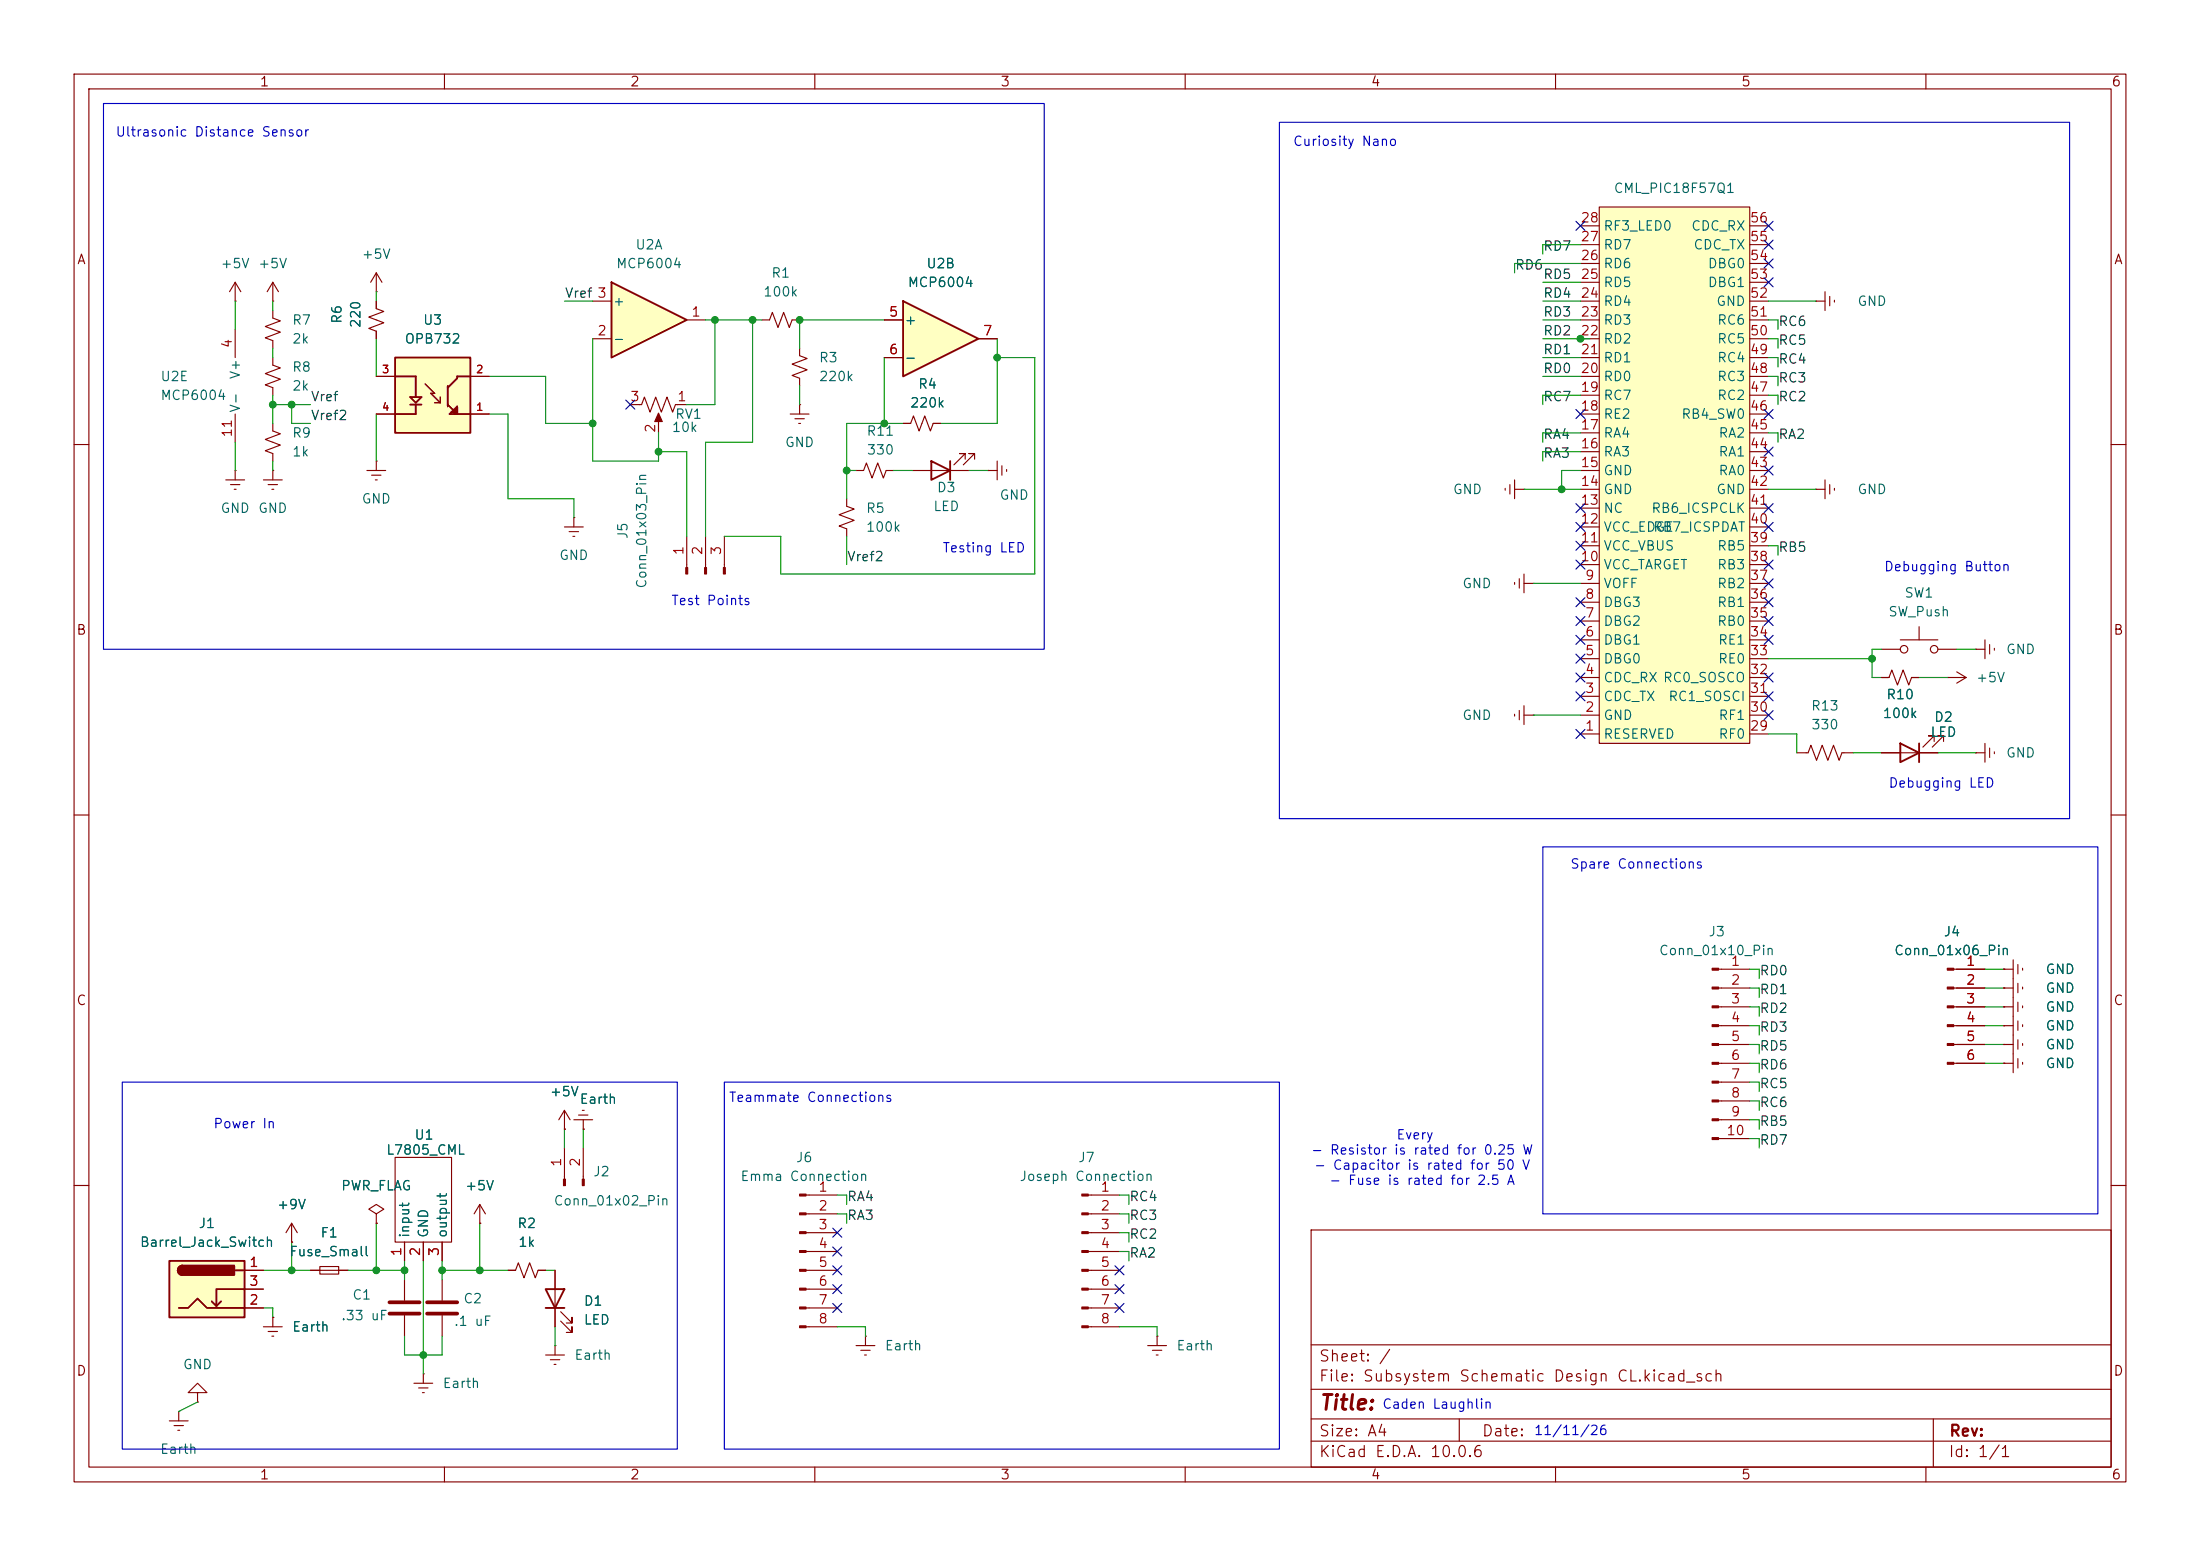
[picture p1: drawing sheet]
<svg xmlns="http://www.w3.org/2000/svg" width="297mm" height="210mm" viewBox="0 0 297 210" stroke-linecap="round" stroke-linejoin="round" font-family="sans-serif">
<g fill="none" stroke="#840000" stroke-width=".15">
<path d="M10 10h277v190h-277zM12 12h273v186h-273zM60 10v2M110 10v2M160 10v2M210 10v2M260 10v2M36.8 41.9v1l1 .4-2 .8 2 .7-2 .8 1 .4v1M36.8 48.3v1l1 .4-2 .7 2 .8-2 .7 1 .4v1M85.1 54.6h1.5l.4-1 .8 2 .7-2 .8 2 .7-2 .8 2 .4-1h1.5M88.9 56.1v2.3M102.9 43.2h1l.4-1 .7 2 .8-2 .8 2 .3-1h1"/>
<path d="M121.9 57.2h1l.4-1.1 .8 2.1 .7-2.1 .8 2.1 .4-1h1M10 60h2M114.3 67.3v1l1 .4-2 .8 2 .7-2 .8 1 .4v1M115.6 63.5h1l.4-1 .7 2 .8-2 .8 2 .3-1h1M133.3 63.5h.1M133.3 63.5h1.3M134.6 62.2v2.6M135.3 62.9v1.2M135.9 63.4v.2M285 60h2M10 110h2M242.6 101.6h1.5l.4-1 .7 2 .8-2 .8 2 .7-2 .8 2 .4-1h1.5"/>
<path d="M285 110h2M263.8 130.8h4.2M263.8 133.4h4.2M263.8 135.9h4.2M263.8 138.4h4.2M270.5 130.8h.1M270.5 130.8h1.3M271.8 129.5v2.6M271.8 139.7v5.1M272.4 130.2v1.2M273 130.7v.2M76.2 152.4h.1"/>
<path d="M76.2 149.9l-.8 1.2M76.2 149.9l.8 1.2M76.2 149.9v2.5M76.2 154.9v4.3M78.7 154.9v4.3M263.8 143.5h4.2M263.8 141h4.2M270.5 143.5h.1M270.5 141h.1M270.5 143.5h1.3M270.5 141h1.3M272.4 140.3v1.3"/>
<path d="M272.4 142.9v1.2M273 140.8v.3M273 143.4v.2M10 160h2M35.6 179.1h2.5M36.2 179.7h1.3M36.8 177.8h.1M36.8 177.8v1.3M59.7 172.7v2.8M59.7 177.5v2.8M74.9 171.5v7.6M75.7 178.3l1.5 1.5v-.7v.7h-.7"/>
<path d="M75.7 177l1.5 1.6v-.8v.8h-.7M177 166h108v32h-108zM285 160h2M26.7 188h1.2l-1.2-1.3-1.3 1.3h1.3v1.2M26.7 189.2h.1M36.7 180.3h.3M60 198v2M110 198v2M160 198v2M177 194.5h108M177 191.5h108M177 187.5h108"/>
<path d="M177 181.5h108M197 191.5v3M210 198v2M260 198v2M261 191.5v6.5"/>
</g>
<g fill="#840000" stroke="#840000" stroke-width=".15">
<path d="M88.9 55.8l.5 1.1h-1z"/>
<path d="M76.1 159.2h.2v.8h-.2z"/>
<path d="M78.6 159.2h.3v.8h-.3z"/>
<path d="M262.9 130.7h.9v.2h-.9z"/>
<path d="M262.9 133.2h.9v.3h-.9z"/>
<path d="M262.9 135.8h.9v.2h-.9z"/>
<path d="M262.9 138.3h.9v.3h-.9z"/>
<path d="M262.9 140.8h.9v.3h-.9z"/>
<path d="M262.9 143.4h.9v.2h-.9z"/>
</g>
<path d="M73.7 174h2.5l-1.3 2.5zM73.7 176.5h2.5" fill="none" stroke="#840000" stroke-width=".25"/>
<path d="M57.7 175.8h4M57.7 177.3h4" fill="none" stroke="#840000" stroke-width=".51"/>
<path d="M53.3 48.3h10.2v10.1h-10.2z" fill="#ffffc2"/>
<path d="M53.3 48.3h10.2v10.1h-10.2zM53.3 50.8h2.8v2.8M55.4 53.6h1.5l-.8 .8zM55.4 54.6h1.5M56.1 54.6v1.3h-2.8M60.5 54.6l1.2 1.3v-1l-1 1h2.8M60.5 52.1v2.8M61 55.6h.2M61.2 55.6l.3 .3v-.5l.2 .2M61.7 55.1l-.5 .5M63.5 50.8h-1.8v.3l-1.2 1.2" fill="none" stroke="#840000" stroke-width=".25"/>
<path d="M57.4 51.8l1.3 1.3h-.5l1.2 1.3M58.7 54.4h.7M59.4 53.6v.8" fill="none" stroke="#840000" stroke-width=".2"/>
<g fill="none" stroke="#840000" stroke-width=".15">
<path d="M36.8 57.2v1l1 .3-2 .8 2 .8-2 .7 1 .4v1M50.8 40.6v1.1l1 .3-2 .8 2 .8-2 .7 1 .4v1M50.8 55.9h2.5M50.8 50.8h2.5M63.5 55.9h2.5M63.5 50.8h2.5M30.5 64.8h2.5M31.1 65.4h1.3M31.6 66h.3M31.7 63.5h.1M31.7 63.5v1.3M35.6 64.8h2.5"/>
<path d="M36.2 65.4h1.3M36.7 66h.3M36.8 63.5h.1M36.8 63.5v1.3M49.5 63.5h2.6M50.2 64.1h1.2M50.7 64.8h.2M50.8 62.2h.1M50.8 62.2v1.3M266.7 101.6h.1M266.7 101.6h1.3M268 100.3v2.6"/>
<path d="M268.6 101v1.2M269.2 101.5v.2M270.5 133.4h.1M270.5 133.4h1.3M271.8 132.1v2.5M272.4 132.7v1.3M273 133.2v.3"/>
</g>
<path d="M82.5 38.1l10.2 5.1-10.2 5.1z" fill="#ffffc2"/>
<path d="M82.5 38.1l10.2 5.1-10.2 5.1z" fill="none" stroke="#840000" stroke-width=".25"/>
<path d="M80 45.7h2.5M80 40.6h2.5M92.7 43.2h2.5" fill="none" stroke="#840000" stroke-width=".15"/>
<path d="M121.9 40.6l10.2 5.1-10.2 5.1z" fill="#ffffc2"/>
<path d="M121.9 40.6l10.2 5.1-10.2 5.1z" fill="none" stroke="#840000" stroke-width=".25"/>
<g fill="none" stroke="#840000" stroke-width=".15">
<path d="M31.7 38.1v2.5M31.7 38.1l-.7 1.3M31.7 38.1l.8 1.3M36.8 38.1l-.7 1.3M36.8 38.1l.8 1.3M36.8 38.1v2.5M50.8 39.4h.1M50.8 36.8l-.8 1.3M50.8 36.8l.8 1.3M50.8 36.8v2.6M246.4 39.4v2.5M31.7 40.6h.1"/>
<path d="M31.7 44.5v3.8M31.7 55.9v3.8M36.8 40.6h.1M119.4 43.2h2.5M119.4 48.3h2.5M132.1 45.7h2.5M245.1 40.6h.1M245.1 40.6h1.3M247 40v1.3M247.6 40.5v.3M92.7 72.4v4.2M95.2 72.4v4.2"/>
<path d="M97.8 72.4v4.2M204.5 96.4v.2M205.1 95.9v1.3M205.7 96.5h1.3M205.7 95.3v2.5M207 96.5h.1M262.9 91.4h.1M262.9 91.4h2.5M264.2 90.7l1.2 .7M265.4 91.4l-1.2 .8M270.5 135.9h.1M270.5 138.4h.1"/>
<path d="M270.5 135.9h1.3M270.5 138.4h1.3M271.8 134.6v5.1M272.4 135.3v1.2M272.4 137.8v1.3M273 135.8v.2M273 138.3v.3M77.5 151.1h2.5M78.1 150.5h1.3M78.6 149.9h.3M78.7 152.4h.1M78.7 151.1v1.3"/>
<path d="M39.4 167.6h.1M39.4 165.1l-.8 1.3M39.4 165.1l.7 1.3M39.4 165.1v2.5M64.8 165.1h.1M64.8 162.6l-.8 1.2M64.8 162.6l.7 1.2M64.8 162.6v2.5M68.6 171.5h1l.4-1.1 .7 2.1 .8-2.1 .8 2.1 .3-1h1.1M22.9 191.8h2.5M23.5 192.4h1.3M24 193h.3"/>
<path d="M24.1 190.5h.1M24.1 190.5v1.3"/>
</g>
<g fill="#840000" stroke="#840000" stroke-width=".15">
<path d="M92.6 76.6h.2v.9h-.2z"/>
<path d="M95.1 76.6h.3v.9h-.3z"/>
<path d="M97.7 76.6h.2v.9h-.2z"/>
</g>
<path d="M215.9 27.9h20.3v72.4h-20.3z" fill="#ffffc2"/>
<g fill="none" stroke="#840000" stroke-width=".15">
<path d="M213.4 38.1h2.5M213.4 35.6h2.5M213.4 33h2.5M213.4 30.5h2.5M215.9 27.9h20.3v72.4h-20.3zM236.2 38.1h2.6M236.2 35.6h2.6M236.2 33h2.6M236.2 30.5h2.6M213.4 58.4h2.5M213.4 55.9h2.5M213.4 53.3h2.5"/>
<path d="M213.4 50.8h2.5M213.4 48.3h2.5M213.4 45.7h2.5M213.4 43.2h2.5M213.4 40.6h2.5M236.2 58.4h2.6M236.2 55.9h2.6M236.2 53.3h2.6M236.2 50.8h2.6M236.2 48.3h2.6M236.2 45.7h2.6M236.2 43.2h2.6"/>
<path d="M236.2 40.6h2.6M204.5 78.6v.3M205.1 78.1v1.3M205.7 78.7h1.3M205.7 77.5v2.5M207 78.7h.1M213.4 78.7h2.5M213.4 76.2h2.5M213.4 73.7h2.5M213.4 71.1h2.5M213.4 68.6h2.5M213.4 66h2.5"/>
<path d="M213.4 63.5h2.5M213.4 61h2.5M236.2 78.7h2.6M236.2 76.2h2.6M236.2 73.7h2.6M236.2 71.1h2.6M236.2 68.6h2.6M236.2 66h2.6M236.2 63.5h2.6M236.2 61h2.6M245.1 66h.1M245.1 66h1.3"/>
<path d="M246.4 64.8v2.5M247 65.4v1.3M247.6 65.9v.3M213.4 99.1h2.5M213.4 96.5h2.5M213.4 94h2.5M213.4 91.4h2.5M213.4 88.9h2.5M213.4 86.4h2.5M213.4 83.8h2.5M213.4 81.3h2.5M236.2 99.1h2.6"/>
<path d="M236.2 96.5h2.6M236.2 94h2.6M236.2 91.4h2.6M236.2 88.9h2.6M236.2 86.4h2.6M236.2 83.8h2.6M236.2 81.3h2.6M54.6 172.7v2.8M54.6 177.5v2.8M55.9 186.7h2.5M56.5 187.3h1.3M57 188h.3"/>
<path d="M57.1 185.4h.1M57.1 185.4v1.3M73.7 182.9h2.5M74.3 183.5h1.3M74.8 184.2h.3M74.9 181.6h.1M74.9 181.6v1.3"/>
</g>
<path d="M52.6 175.8h4M52.6 177.3h4" fill="none" stroke="#840000" stroke-width=".51"/>
<path d="M22.9 170.2h10.1v7.6h-10.1z" fill="#ffffc2"/>
<path d="M125.7 62.2l2.6 1.3-2.6 1.3zM128.3 62.2v2.6M256.5 100.3l2.6 1.3-2.6 1.3zM259.1 100.3v2.6M22.9 170.2h10.1v7.6h-10.1zM24.1 176.5h1.3l1.3-1.2 1.2 1.2h5.1M24.6 170.8a.64 .64 0 0 0-.6 .7 .64 .64 0 0 0 .6 .6M29.8 175.6l-.6 .7M31.7 171.5h1.3M33 174h-3.8v2.3l-.6-.7" fill="none" stroke="#840000" stroke-width=".25"/>
<g fill="#840000" stroke="#840000" stroke-width=".25">
<path d="M24.2 171l.4-.2v1.3a.63 .63 0 0 1-.5-.4 .63 .63 0 0 1 .1-.7z"/>
<path d="M24.6 170.8h7v1.3h-7z"/>
</g>
<g fill="none" stroke="#840000" stroke-width=".15">
<path d="M50.8 55.9h2.5M50.8 50.8h2.5M50.8 40.6v1.1M50.8 44.7v1M63.5 55.9h2.5M63.5 50.8h2.5M106.7 55.9h2.5M107.3 56.5h1.3M107.8 57.2h.3M107.9 54.6h.1M107.9 47v1l1.1 .4-2.1 .7 2.1 .8-2.1 .8 1 .4v1M107.9 54.6v1.3"/>
<path d="M119.4 43.2h2.5M119.4 48.3h2.5M121.9 57.2h1M126 57.2h1M132.1 45.7h2.5M76.2 71.1h2.5M76.8 71.8h1.3M77.3 72.4h.3M77.5 69.9h.1M77.5 69.9v1.2M123.2 63.5h7.6M130.3 62v-.8h-.8h.8l-1.5 1.5"/>
<path d="M131.6 62v-.8h-.8h.8l-1.6 1.5M203.2 65.9v.3M203.8 65.4v1.3M204.5 66h1.2M204.5 64.8v2.5M205.7 66h.1M254 91.4h1l.4-1 .8 2.1 .7-2.1 .8 2.1 .4-1.1h1M254 87.6h2.5M256.5 86.4h5.1M259.1 84.6v1.8M261.6 87.6h2.6M266.7 87.6h.1"/>
<path d="M266.7 87.6h1.3M268 86.4v2.5M268.6 87v1.3M269.2 87.5v.3M254 101.6h7.6M261.1 100.1v-.8h-.8h.8l-1.5 1.5M262.4 100.1v-.8h-.8h.8l-1.5 1.5M232 130.8h4.2M232 133.4h4.2M232 135.9h4.2M232 138.4h4.2M264.2 130.8h3.8"/>
<path d="M264.2 133.4h3.8M264.2 135.9h3.8M264.2 138.4h3.8M270.5 130.8h.1M270.5 133.4h.1M270.5 135.9h.1M270.5 138.4h.1M53.3 156.2h7.7v11.4h-7.7zM76.2 152.4h.1M78.7 152.4h.1M232 141h4.2M232 143.5h4.2"/>
<path d="M232 146.1h4.2M232 148.6h4.2M232 151.1h4.2M232 153.7h4.2M264.2 141h3.8M264.2 143.5h3.8M270.5 143.5h.1M270.5 141h.1M33 171.5h2.6M33 176.5h2.6M33 174h2.6M36.8 177.8h.1"/>
<path d="M39.4 167.6h.1M41.9 171.5h5.1M43.2 170.9h2.5v1.1h-2.5zM50.8 163.8l1-.6-1-.6-1 .6 1 .6v1.3M50.8 165.1h.1M54.6 167.6v2.6M57.1 167.6v2.6M59.7 167.6v2.6M64.8 165.1h.1M68.6 171.5h1M72.6 171.5h1.1M74.9 171.5v2.5"/>
<path d="M74.9 176.5v2.6M108.8 171.5h4.2M108.8 176.5h4.2M108.8 174h4.2M108.8 161.3h4.2M108.8 163.8h4.2M108.8 166.4h4.2M108.8 168.9h4.2M108.8 179.1h4.2M146.9 171.5h4.2M146.9 176.5h4.2M146.9 174h4.2"/>
<path d="M146.9 161.3h4.2M146.9 163.8h4.2M146.9 166.4h4.2M146.9 168.9h4.2M146.9 179.1h4.2M115.6 181.6h2.5M116.2 182.2h1.3M116.7 182.9h.3M116.8 180.3h.1M116.8 180.3v1.3M154.9 181.6h2.6M155.6 182.2h1.2"/>
<path d="M156.1 182.9h.2M156.2 180.3h.1M156.2 180.3v1.3"/>
<circle cx="257" cy="87.6" r=".51"/>
<circle cx="261.1" cy="87.6" r=".51"/>
</g>
<g fill="#840000" stroke="#840000" stroke-width=".15">
<path d="M146 161.2h.9v.2h-.9z"/>
<path d="M146 163.7h.9v.3h-.9z"/>
<path d="M146 166.2h.9v.3h-.9z"/>
<path d="M146 168.8h.9v.2h-.9z"/>
<path d="M146 171.3h.9v.3h-.9z"/>
<path d="M146 173.9h.9v.2h-.9z"/>
<path d="M146 176.4h.9v.3h-.9z"/>
<path d="M146 178.9h.9v.3h-.9z"/>
<path d="M107.9 161.2h.9v.2h-.9z"/>
<path d="M107.9 163.7h.9v.3h-.9z"/>
<path d="M107.9 166.2h.9v.3h-.9z"/>
<path d="M107.9 168.8h.9v.2h-.9z"/>
<path d="M107.9 171.3h.9v.3h-.9z"/>
<path d="M107.9 173.9h.9v.2h-.9z"/>
<path d="M107.9 176.4h.9v.3h-.9z"/>
<path d="M107.9 178.9h.9v.3h-.9z"/>
<path d="M231.1 130.7h.9v.2h-.9z"/>
<path d="M231.1 133.2h.9v.3h-.9z"/>
<path d="M231.1 135.8h.9v.2h-.9z"/>
<path d="M231.1 138.3h.9v.3h-.9z"/>
<path d="M231.1 140.8h.9v.3h-.9z"/>
<path d="M231.1 143.4h.9v.2h-.9z"/>
<path d="M231.1 145.9h.9v.3h-.9z"/>
<path d="M231.1 148.5h.9v.2h-.9z"/>
<path d="M231.1 151h.9v.3h-.9z"/>
<path d="M231.1 153.5h.9v.3h-.9z"/>
</g>
<g fill="none" stroke="#009600" stroke-width=".15">
<path d="M50.8 39.4v1.2M208.3 38.1h5.1M213.4 35.6h-8.9v1.2M213.4 33h-5.1v1.3M31.7 40.6v3.9M31.7 59.7v3.8M36.8 54.6h5.1M36.8 40.6v1.3M36.8 47v1.3M36.8 53.3v3.9M39.4 54.6v2.6h2.5M50.8 45.7v5.1"/>
<path d="M50.8 55.9v6.3M66 50.8h7.7v6.4h6.3M66 55.9h2.6v11.4h8.9v2.6M76.2 40.6h3.8M80 45.7v16.5h8.9v-3.8M95.2 43.2h7.7M96.5 43.2v11.4h-3.8M101.6 43.2v16.5h-6.4v12.7M107.9 52.1v2.5M119.4 43.2h-11.5v3.8M119.4 48.3v8.9M121.9 57.2h-7.6v10.1"/>
<path d="M134.6 45.7v11.5h-7.6M134.6 48.3h5.1v29.2h-34.3v-5.1h-7.6M208.3 43.2h5.1M208.3 40.6h5.1M208.3 50.8h5.1M208.3 48.3h5.1M208.3 45.7h6.3M213.4 53.3h-5.1v1.3M213.4 58.4h-5.1v1.3M238.8 43.2h1.2v1.3M238.8 40.6h6.3M238.8 50.8h1.2v1.3"/>
<path d="M238.8 48.3h1.2v1.2M238.8 58.4h1.2v1.3M238.8 45.7h1.2v1.3M238.8 53.3h1.2v1.3M36.8 62.2v1.3M88.9 61h3.8v11.4M114.3 63.5h1.3M114.3 72.4v3.8M120.6 63.5h2.6M130.8 63.5h2.5M205.7 66h7.7M207 78.7h6.4"/>
<path d="M213.4 63.5h-2.6v2.5M213.4 61h-5.1v1.2M238.8 66h6.3M238.8 73.7h1.2v1.2M207 96.5h6.4M238.8 88.9h13.9M238.8 99.1h3.8v2.5M254 87.6h-1.3v3.8h1.3M259.1 91.4h3.8M264.2 87.6h2.5M250.2 101.6h3.8M261.6 101.6h5.1"/>
<path d="M236.2 133.4h1.3v1.2M236.2 130.8h1.3v1.3M236.2 135.9h1.3v1.3M236.2 138.4h1.3v1.3M268 133.4h2.5M268 130.8h2.5M268 138.4h2.5M268 135.9h2.5M76.2 152.4v2.5M78.7 152.4v2.5M236.2 141h1.3v1.2M236.2 143.5h1.3v1.3"/>
<path d="M236.2 146.1h1.3v1.2M236.2 148.6h1.3v1.3M236.2 151.1h1.3v1.3M236.2 153.7h1.3v1.2M268 143.5h2.5M268 141h2.5M35.6 171.5h6.3M35.6 176.5h1.2v1.3M39.4 167.6v3.9M47 171.5h7.6M50.8 165.1v6.4M54.6 170.2v2.5"/>
<path d="M57.1 170.2v15.2M59.7 171.5h8.9M59.7 170.2v2.5M64.8 165.1v6.4M73.7 171.5h1.2M74.9 179.1v2.5M113 161.3h1.3v1.3M113 163.8h1.3v1.3M113 179.1h3.8v1.2M151.1 161.3h1.3v1.3M151.1 163.8h1.3v1.3M151.1 179.1h5.1v1.2"/>
<path d="M151.1 166.4h1.3v1.2M151.1 168.9h1.3v1.3M26.7 189.2l-2.6 1.3M54.6 180.3v2.6h5.1v-2.6"/>
</g>
<g fill="none" stroke="#000084" stroke-width=".15">
<path d="M212.8 29.9l1.2 1.2M214 29.9l-1.2 1.2M238.2 37.5l1.2 1.2M238.2 32.4l1.2 1.2M238.2 29.9l1.2 1.2M238.2 35l1.2 1.2M239.4 29.9l-1.2 1.2M239.4 37.5l-1.2 1.2M239.4 32.4l-1.2 1.2M239.4 35l-1.2 1.2M84.5 54l1.2 1.2M85.7 54l-1.2 1.2"/>
<path d="M212.8 55.3l1.2 1.2M214 55.3l-1.2 1.2M238.2 55.3l1.2 1.2M239.4 55.3l-1.2 1.2M212.8 68l1.2 1.2M212.8 73.1l1.2 1.2M212.8 70.5l1.2 1.2M212.8 75.6l1.2 1.2M214 68l-1.2 1.2M214 73.1l-1.2 1.2M214 70.5l-1.2 1.2M214 75.6l-1.2 1.2"/>
<path d="M238.2 70.5l1.2 1.2M238.2 68l1.2 1.2M238.2 78.1l1.2 1.2M238.2 75.6l1.2 1.2M238.2 60.4l1.2 1.2M238.2 62.9l1.2 1.2M239.4 60.4l-1.2 1.2M239.4 62.9l-1.2 1.2M239.4 70.5l-1.2 1.2M239.4 68l-1.2 1.2M239.4 78.1l-1.2 1.2M239.4 75.6l-1.2 1.2"/>
<path d="M212.8 85.8l1.2 1.2M212.8 80.7l1.2 1.2M212.8 83.2l1.2 1.2M212.8 88.3l1.2 1.2M212.8 93.4l1.2 1.2M212.8 98.5l1.2 1.2M212.8 90.8l1.2 1.2M214 85.8l-1.2 1.2M214 80.7l-1.2 1.2M214 83.2l-1.2 1.2M214 88.3l-1.2 1.2M214 93.4l-1.2 1.2"/>
<path d="M214 98.5l-1.2 1.2M214 90.8l-1.2 1.2M238.2 85.8l1.2 1.2M238.2 83.2l1.2 1.2M238.2 95.9l1.2 1.2M238.2 93.4l1.2 1.2M238.2 90.8l1.2 1.2M238.2 80.7l1.2 1.2M239.4 85.8l-1.2 1.2M239.4 83.2l-1.2 1.2M239.4 95.9l-1.2 1.2M239.4 93.4l-1.2 1.2"/>
<path d="M239.4 90.8l-1.2 1.2M239.4 80.7l-1.2 1.2M112.4 168.3l1.2 1.2M112.4 170.8l1.2 1.3M112.4 173.4l1.2 1.2M112.4 165.8l1.2 1.2M112.4 175.9l1.2 1.2M113.6 168.3l-1.2 1.2M113.6 170.8l-1.2 1.3M113.6 173.4l-1.2 1.2M113.6 165.8l-1.2 1.2M113.6 175.9l-1.2 1.2"/>
<path d="M150.5 175.9l1.2 1.2M150.5 170.8l1.2 1.3M150.5 173.4l1.2 1.2M151.7 175.9l-1.2 1.2M151.7 173.4l-1.2 1.2M151.7 170.8l-1.2 1.3"/>
</g>
<path d="M14 14h127v73.6h-127zM172.7 16.5h106.7v94h-106.7zM208.3 114.3h74.9v49.5h-74.9zM16.5 146.1h74.9v49.5h-74.9zM97.8 146.1h74.9v49.5h-74.9z" fill="none" stroke="#0000c2" stroke-width=".15"/>
<g fill="#009600" stroke="#009600" stroke-width=".14">
<circle cx="39.4" cy="54.6" r=".46"/>
<circle cx="36.8" cy="54.6" r=".46"/>
<circle cx="134.6" cy="48.3" r=".46"/>
<circle cx="114.3" cy="63.5" r=".46"/>
<circle cx="101.6" cy="43.2" r=".46"/>
<circle cx="107.9" cy="43.2" r=".46"/>
<circle cx="119.4" cy="57.2" r=".46"/>
<circle cx="59.7" cy="171.5" r=".46"/>
<circle cx="64.8" cy="171.5" r=".46"/>
<circle cx="54.6" cy="171.5" r=".46"/>
<circle cx="57.1" cy="182.9" r=".46"/>
<circle cx="96.5" cy="43.2" r=".46"/>
<circle cx="88.9" cy="61" r=".46"/>
<circle cx="80" cy="57.2" r=".46"/>
<circle cx="39.4" cy="171.5" r=".46"/>
<circle cx="50.8" cy="171.5" r=".46"/>
<circle cx="210.8" cy="66" r=".46"/>
<circle cx="213.4" cy="45.7" r=".46"/>
<circle cx="252.7" cy="88.9" r=".46"/>
</g>
<text font-size="2" fill="#840000" x="178" y="190.8">Title:</text>
<g font-size="1.5" fill="#840000">
<text x="178" y="184.1">Sheet: /</text>
<text x="178" y="186.8">File: Subsystem Schematic Design CL.kicad_sch</text>
<text x="178" y="197">KiCad E.D.A. 10.0.6</text>
<text x="178" y="194.2">Size: A4</text>
<text x="200" y="194.2">Date:</text>
<text x="263" y="197">Id: 1/1</text>
<text x="263" y="194.2">Rev:</text>
</g>
<g font-size="1.3" fill="#840000">
<text x="35" y="12">1</text>
<text x="85" y="12">2</text>
<text x="135" y="12">3</text>
<text x="185" y="12">4</text>
<text x="235" y="12">5</text>
<text x="285" y="12">6</text>
<text x="10.3" y="36">A</text>
<text x="285.3" y="36">A</text>
<text x="10.2" y="86">B</text>
<text x="285.2" y="86">B</text>
<text x="10.2" y="136">C</text>
<text x="285.2" y="136">C</text>
<text x="10.2" y="186">D</text>
<text x="285.2" y="186">D</text>
<text x="35" y="200">1</text>
<text x="85" y="200">2</text>
<text x="135" y="200">3</text>
<text x="185" y="200">4</text>
<text x="235" y="200">5</text>
<text x="285" y="200">6</text>
</g>
<g font-size="1.3" fill="#0000c2">
<text x="15.5" y="18.7">Ultrasonic Distance Sensor</text>
<text x="174.5" y="20">Curiosity Nano</text>
<text x="127.2" y="74.9">Testing LED</text>
<text x="254.3" y="77.4">Debugging Button</text>
<text x="90.5" y="82">Test Points</text>
<text x="254.9" y="106.6">Debugging LED</text>
<text x="211.9" y="117.6">Spare Connections</text>
<text x="98.3" y="149">Teammate Connections</text>
<text x="28.7" y="152.6">Power In</text>
<text x="188.4" y="154.1">Every</text>
<text x="176.9" y="156.2">- Resistor is rated for 0.25 W</text>
<text x="177.3" y="158.2">- Capacitor is rated for 50 V</text>
<text x="179.4" y="160.2">- Fuse is rated for 2.5 A</text>
<text x="186.5" y="190.5">Caden Laughlin</text>
<text x="207" y="194">11/11/26</text>
</g>
<g font-size="1.3" fill="#006464">
<text x="217.8" y="26.4">CML_PIC18F57Q1</text>
<text x="48.7" y="35.3">+5V</text>
<text x="85.7" y="34">U2A</text>
<text x="216.4" y="34">RD7</text>
<text x="216.4" y="31.4">RF3_LED0</text>
<text x="228.2" y="31.4">CDC_RX</text>
<text x="228.5" y="34">CDC_TX</text>
<text x="29.7" y="36.5">+5V</text>
<text x="34.8" y="36.5">+5V</text>
<text x="82.7" y="41.6">+</text>
<text x="83.1" y="36.5">MCP6004</text>
<text x="103" y="40.3">100k</text>
<text x="104" y="37.8">R1</text>
<text x="122.5" y="39.1">MCP6004</text>
<text x="125" y="36.5">U2B</text>
<text x="216.4" y="41.6">RD4</text>
<text x="216.4" y="39.1">RD5</text>
<text x="216.4" y="36.5">RD6</text>
<text x="230.5" y="39.1">DBG1</text>
<text x="230.5" y="36.5">DBG0</text>
<text x="231.6" y="41.6">GND</text>
<text x="250.7" y="41.6">GND</text>
<text x="39.4" y="44.1">R7</text>
<text x="39.4" y="46.7">2k</text>
<text x="46.4" y="43.8" transform="rotate(-90 46.4 43.8)">R6</text>
<text x="49" y="44.4" transform="rotate(-90 49 44.4)">220</text>
<text x="54.5" y="46.7">OPB732</text>
<text x="57" y="44.1">U3</text>
<text x="82.7" y="46.7">-</text>
<text x="122" y="44.1">+</text>
<text x="216.4" y="46.7">RD2</text>
<text x="216.4" y="44.1">RD3</text>
<text x="231.7" y="46.7">RC5</text>
<text x="231.7" y="44.1">RC6</text>
<text x="21.6" y="51.8">U2E</text>
<text x="32.7" y="51.3" transform="rotate(-90 32.7 51.3)">V+</text>
<text x="39.4" y="50.5">R8</text>
<text x="39.4" y="53">2k</text>
<text x="110.5" y="49.2">R3</text>
<text x="110.5" y="51.8">220k</text>
<text x="122" y="49.2">-</text>
<text x="123.9" y="52.8">R4</text>
<text x="216.4" y="51.8">RD0</text>
<text x="216.4" y="49.2">RD1</text>
<text x="231.7" y="51.8">RC3</text>
<text x="231.7" y="49.2">RC4</text>
<text x="21.6" y="54.3">MCP6004</text>
<text x="32.7" y="55.8" transform="rotate(-90 32.7 55.8)">V-</text>
<text x="39.4" y="59.4">R9</text>
<text x="90.6" y="58.6">10k</text>
<text x="91.1" y="56.8">RV1</text>
<text x="116.9" y="59.1">R11</text>
<text x="122.8" y="55.3">220k</text>
<text x="216.4" y="59.4">RA4</text>
<text x="216.4" y="56.8">RE2</text>
<text x="216.4" y="54.3">RC7</text>
<text x="226.9" y="56.8">RB4_SW0</text>
<text x="231.7" y="54.3">RC2</text>
<text x="231.9" y="59.4">RA2</text>
<text x="39.4" y="61.9">1k</text>
<text x="105.9" y="60.7">GND</text>
<text x="116.9" y="61.7">330</text>
<text x="216.4" y="64.5">GND</text>
<text x="216.4" y="61.9">RA3</text>
<text x="231.9" y="64.5">RA0</text>
<text x="231.9" y="61.9">RA1</text>
<text x="29.7" y="69.5">GND</text>
<text x="34.8" y="69.5">GND</text>
<text x="48.7" y="68.3">GND</text>
<text x="116.8" y="69.5">R5</text>
<text x="125.9" y="69.3">LED</text>
<text x="126.4" y="66.7">D3</text>
<text x="134.9" y="67.8">GND</text>
<text x="196.1" y="67">GND</text>
<text x="216.4" y="69.5">NC</text>
<text x="216.4" y="67">GND</text>
<text x="222.8" y="69.5">RB6_ICSPCLK</text>
<text x="231.6" y="67">GND</text>
<text x="250.7" y="67">GND</text>
<text x="75.4" y="75.9">GND</text>
<text x="85" y="72.8" transform="rotate(-90 85 72.8)">J5</text>
<text x="116.8" y="72.1">100k</text>
<text x="216.4" y="77.2">VCC_TARGET</text>
<text x="216.4" y="74.6">VCC_VBUS</text>
<text x="216.4" y="72.1">VCC_EDGE</text>
<text x="223.1" y="72.1">RB7_ICSPDAT</text>
<text x="231.7" y="77.2">RB3</text>
<text x="231.7" y="74.6">RB5</text>
<text x="87.6" y="79.5" transform="rotate(-90 87.6 79.5)">Conn_01x03_Pin</text>
<text x="197.3" y="79.7">GND</text>
<text x="216.4" y="82.2">DBG3</text>
<text x="216.4" y="79.7">VOFF</text>
<text x="231.7" y="82.2">RB1</text>
<text x="231.7" y="79.7">RB2</text>
<text x="254.8" y="83.5">SW_Push</text>
<text x="257" y="81">SW1</text>
<text x="216.4" y="89.9">DBG0</text>
<text x="216.4" y="87.3">DBG1</text>
<text x="216.4" y="84.8">DBG2</text>
<text x="231.7" y="84.8">RB0</text>
<text x="231.9" y="89.9">RE0</text>
<text x="231.9" y="87.3">RE1</text>
<text x="270.7" y="88.6">GND</text>
<text x="216.4" y="94.9">CDC_TX</text>
<text x="216.4" y="92.4">CDC_RX RC0_SOSCO</text>
<text x="225.1" y="94.9">RC1_SOSCI</text>
<text x="254.6" y="94.7">R10</text>
<text x="266.7" y="92.4">+5V</text>
<text x="197.3" y="97.5">GND</text>
<text x="216.4" y="100">RESERVED</text>
<text x="216.4" y="97.5">GND</text>
<text x="231.9" y="100">RF0</text>
<text x="231.9" y="97.5">RF1</text>
<text x="244.4" y="96.2">R13</text>
<text x="244.4" y="98.8">330</text>
<text x="254.1" y="97.2">100k</text>
<text x="260.5" y="99.8">LED</text>
<text x="261" y="97.7">D2</text>
<text x="270.7" y="102.6">GND</text>
<text x="223.9" y="129.2">Conn_01x10_Pin</text>
<text x="230.6" y="126.7">J3</text>
<text x="255.6" y="129.2">Conn_01x06_Pin</text>
<text x="262.3" y="126.7">J4</text>
<text x="276.1" y="131.8">GND</text>
<text x="276.1" y="134.3">GND</text>
<text x="276.1" y="136.9">GND</text>
<text x="276.1" y="141.9">GND</text>
<text x="276.1" y="139.4">GND</text>
<text x="74.1" y="148.3">+5V</text>
<text x="78.2" y="149.3">Earth</text>
<text x="276.1" y="144.5">GND</text>
<text x="55.9" y="154.1">U1</text>
<text x="46" y="161">PWR_FLAG</text>
<text x="52.1" y="156.2">L7805_CML</text>
<text x="62.7" y="161">+5V</text>
<text x="80" y="159.1">J2</text>
<text x="99.9" y="159.7">Emma Connection</text>
<text x="107.4" y="157.2">J6</text>
<text x="137.5" y="159.7">Joseph Connection</text>
<text x="145.5" y="157.2">J7</text>
<text x="26.7" y="166.1">J1</text>
<text x="37.3" y="163.5">+9V</text>
<text x="43.2" y="167.3">F1</text>
<text x="55.6" y="167.2" transform="rotate(-90 55.6 167.2)">input</text>
<text x="58.1" y="167.2" transform="rotate(-90 58.1 167.2)">GND</text>
<text x="60.7" y="167.2" transform="rotate(-90 60.7 167.2)">output</text>
<text x="69.8" y="166.1">R2</text>
<text x="74.7" y="163">Conn_01x02_Pin</text>
<text x="18.8" y="168.6">Barrel_Jack_Switch</text>
<text x="39" y="169.9">Fuse_Small</text>
<text x="69.9" y="168.6">1k</text>
<text x="46" y="178.5">.33 uF</text>
<text x="47.5" y="175.7">C1</text>
<text x="61.2" y="179.3">.1 uF</text>
<text x="62.5" y="176.2">C2</text>
<text x="78.7" y="176.5">D1</text>
<text x="78.7" y="179.1">LED</text>
<text x="24.6" y="185.1">GND</text>
<text x="39.4" y="180">Earth</text>
<text x="77.5" y="183.8">Earth</text>
<text x="119.4" y="182.6">Earth</text>
<text x="158.7" y="182.6">Earth</text>
<text x="59.7" y="187.7">Earth</text>
<text x="21.5" y="196.5">Earth</text>
</g>
<g font-size="1.3" fill="#0f0f0f">
<text x="208.3" y="34.2">RD7</text>
<text x="76.2" y="40.5">Vref 3</text>
<text x="204.4" y="36.7">RD6</text>
<text x="208.3" y="38">RD5</text>
<text x="208.3" y="40.5">RD4</text>
<text x="208.3" y="45.6">RD2</text>
<text x="208.3" y="43.1">RD3</text>
<text x="240" y="44.3">RC6</text>
<text x="240" y="46.9">RC5</text>
<text x="208.3" y="50.7">RD0</text>
<text x="208.3" y="48.1">RD1</text>
<text x="240" y="49.4">RC4</text>
<text x="240" y="51.9">RC3</text>
<text x="41.9" y="54.5">Vref</text>
<text x="41.9" y="57">Vref2</text>
<text x="208.3" y="59.6">RA4</text>
<text x="208.3" y="54.5">RC7</text>
<text x="240" y="59.6">RA2</text>
<text x="240" y="54.5">RC2</text>
<text x="208.3" y="62.1">RA3</text>
<text x="114.3" y="76.1">Vref2</text>
<text x="240" y="74.8">RB5</text>
<text x="237.5" y="132">RD0</text>
<text x="237.5" y="134.5">RD1</text>
<text x="237.5" y="137">RD2</text>
<text x="237.5" y="139.6">RD3</text>
<text x="237.5" y="142.1">RD5</text>
<text x="237.5" y="149.7">RC6</text>
<text x="237.5" y="147.2">RC5</text>
<text x="237.5" y="144.7">RD6</text>
<text x="237.5" y="154.8">RD7</text>
<text x="237.5" y="152.3">RB5</text>
<text x="114.3" y="162.4">RA4</text>
<text x="114.3" y="165">RA3</text>
<text x="152.4" y="165">RC3</text>
<text x="152.4" y="167.5">RC2</text>
<text x="152.4" y="162.4">RC4</text>
<text x="152.4" y="170.1">RA2</text>
</g>
<g font-size="1.3" fill="#a90000">
<text x="213.3" y="35.4">26</text>
<text x="213.3" y="32.9">27</text>
<text x="213.3" y="30.3">28</text>
<text x="236.2" y="35.4">54</text>
<text x="236.2" y="32.9">55</text>
<text x="236.2" y="30.3">56</text>
<text x="213.3" y="40.5">24</text>
<text x="213.3" y="38">25</text>
<text x="236.2" y="40.5">52</text>
<text x="236.2" y="38">53</text>
<text x="31.6" y="47.1" transform="rotate(-90 31.6 47.1)">4</text>
<text x="80.5" y="45.6">2</text>
<text x="93.2" y="43">1</text>
<text x="119.9" y="43">5</text>
<text x="132.6" y="45.6">7</text>
<text x="213.3" y="45.6">22</text>
<text x="213.3" y="43">23</text>
<text x="236.2" y="45.6">50</text>
<text x="236.2" y="43">51</text>
<text x="119.9" y="48.1">6</text>
<text x="213.3" y="53.2">19</text>
<text x="213.3" y="50.7">20</text>
<text x="213.3" y="48.1">21</text>
<text x="236.2" y="53.2">47</text>
<text x="236.2" y="50.7">48</text>
<text x="236.2" y="48.1">49</text>
<text x="31.6" y="59.1" transform="rotate(-90 31.6 59.1)">11</text>
<text x="85" y="54.5">3</text>
<text x="88.8" y="58.5" transform="rotate(-90 88.8 58.5)">2</text>
<text x="91.3" y="54.5">1</text>
<text x="213.3" y="58.3">17</text>
<text x="213.3" y="55.7">18</text>
<text x="236.2" y="58.3">45</text>
<text x="236.2" y="55.7">46</text>
<text x="213.3" y="65.9">14</text>
<text x="213.3" y="63.4">15</text>
<text x="213.3" y="60.8">16</text>
<text x="236.2" y="65.9">42</text>
<text x="236.2" y="63.4">43</text>
<text x="236.2" y="60.8">44</text>
<text x="213.3" y="71">12</text>
<text x="213.3" y="68.4">13</text>
<text x="236.2" y="71">40</text>
<text x="236.2" y="68.4">41</text>
<text x="92.6" y="75" transform="rotate(-90 92.6 75)">1</text>
<text x="95.1" y="75" transform="rotate(-90 95.1 75)">2</text>
<text x="97.7" y="75" transform="rotate(-90 97.7 75)">3</text>
<text x="213.3" y="76.1">10</text>
<text x="213.3" y="73.5">11</text>
<text x="236.2" y="76.1">38</text>
<text x="236.2" y="73.5">39</text>
<text x="213.9" y="83.7">7</text>
<text x="213.9" y="81.1">8</text>
<text x="213.9" y="78.6">9</text>
<text x="236.2" y="83.7">35</text>
<text x="236.2" y="81.1">36</text>
<text x="236.2" y="78.6">37</text>
<text x="213.9" y="88.8">5</text>
<text x="213.9" y="86.2">6</text>
<text x="236.2" y="88.8">33</text>
<text x="236.2" y="86.2">34</text>
<text x="213.9" y="93.8">3</text>
<text x="213.9" y="91.3">4</text>
<text x="236.2" y="93.8">31</text>
<text x="236.2" y="91.3">32</text>
<text x="213.9" y="98.9">1</text>
<text x="213.9" y="96.4">2</text>
<text x="236.2" y="98.9">29</text>
<text x="236.2" y="96.4">30</text>
<text x="233.6" y="130.7">1</text>
<text x="265.3" y="130.7">1</text>
<text x="233.6" y="133.2">2</text>
<text x="233.6" y="135.8">3</text>
<text x="265.3" y="133.2">2</text>
<text x="265.3" y="135.8">3</text>
<text x="233.6" y="138.3">4</text>
<text x="233.6" y="140.8">5</text>
<text x="233.6" y="143.4">6</text>
<text x="265.3" y="138.3">4</text>
<text x="265.3" y="140.8">5</text>
<text x="265.3" y="143.4">6</text>
<text x="233.6" y="145.9">7</text>
<text x="233.6" y="148.5">8</text>
<text x="233" y="153.5">10</text>
<text x="233.6" y="151">9</text>
<text x="76.1" y="157.6" transform="rotate(-90 76.1 157.6)">1</text>
<text x="78.6" y="157.6" transform="rotate(-90 78.6 157.6)">2</text>
<text x="110.4" y="161.2">1</text>
<text x="148.5" y="161.2">1</text>
<text x="110.4" y="163.7">2</text>
<text x="110.4" y="166.2">3</text>
<text x="148.5" y="163.7">2</text>
<text x="148.5" y="166.2">3</text>
<text x="33.6" y="171.3">1</text>
<text x="33.6" y="173.9">3</text>
<text x="54.5" y="169.6" transform="rotate(-90 54.5 169.6)">1</text>
<text x="57" y="169.6" transform="rotate(-90 57 169.6)">2</text>
<text x="59.6" y="169.6" transform="rotate(-90 59.6 169.6)">3</text>
<text x="110.4" y="168.8">4</text>
<text x="110.4" y="171.3">5</text>
<text x="110.4" y="173.9">6</text>
<text x="148.5" y="168.8">4</text>
<text x="148.5" y="171.3">5</text>
<text x="148.5" y="173.9">6</text>
<text x="33.6" y="176.4">2</text>
<text x="110.4" y="176.4">7</text>
<text x="110.4" y="178.9">8</text>
<text x="148.5" y="176.4">7</text>
<text x="148.5" y="178.9">8</text>
</g>
<g font-size="1" fill="#a90000">
<text x="51.5" y="50.6">3</text>
<text x="64.2" y="50.6">2</text>
<text x="51.5" y="55.7">4</text>
<text x="64.2" y="55.7">1</text>
</g>
</svg>
